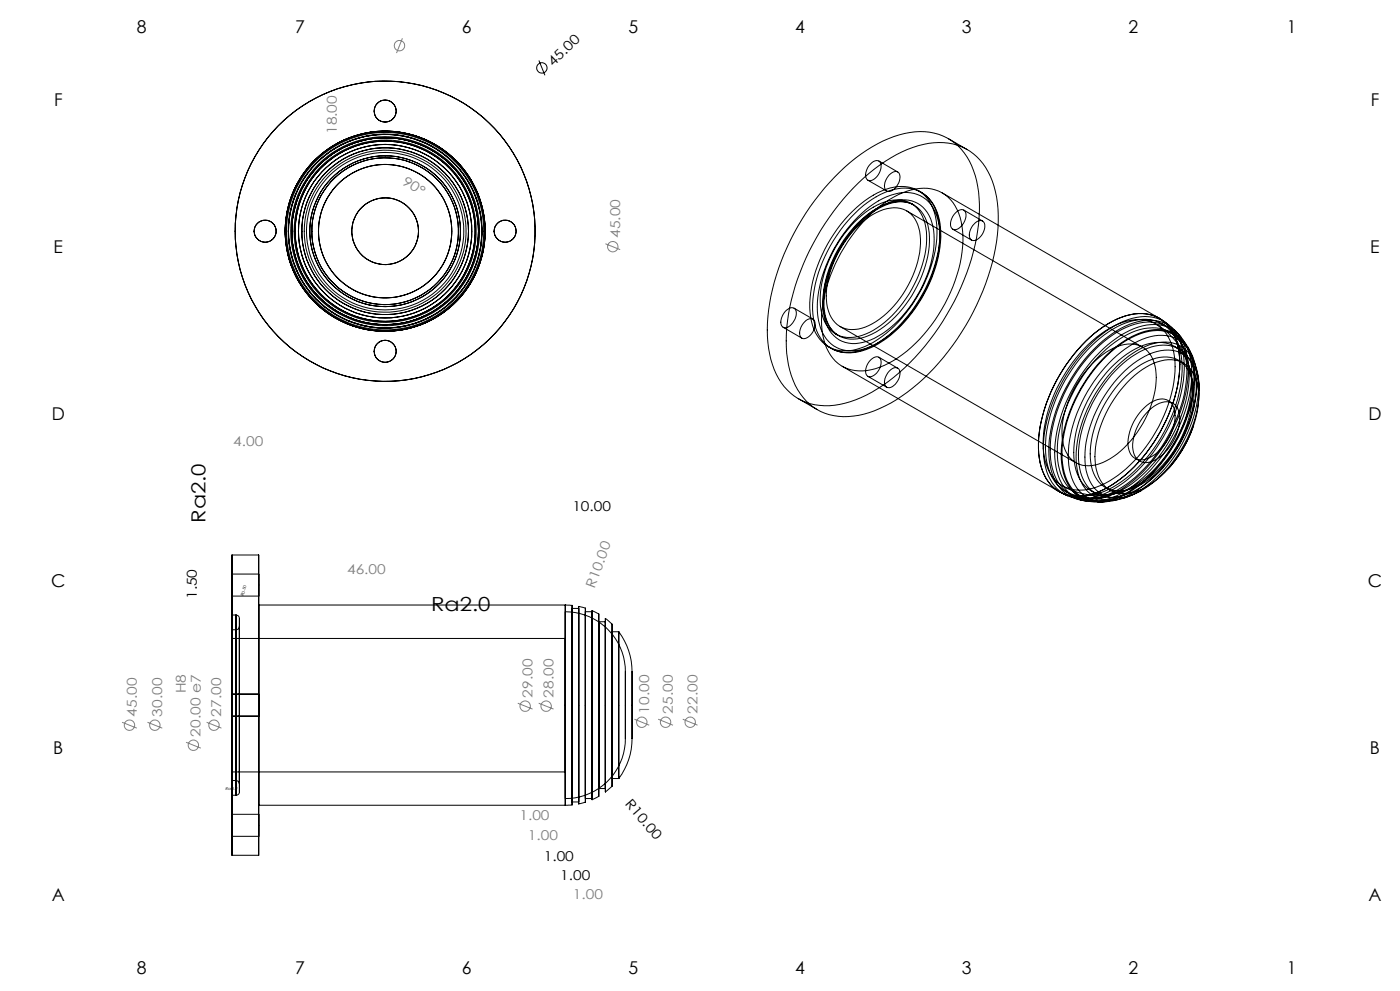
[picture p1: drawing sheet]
<svg xmlns="http://www.w3.org/2000/svg" width="420mm" height="297mm" viewBox="0 0 420 297" stroke-linecap="round" stroke-linejoin="round" font-family="sans-serif">
<g fill="none" stroke="#000" stroke-width=".3">
<path d="M161.7 18.1l1.8 4.5M250.3 53.1a44.5 44.5 0 0 1 21.1-13.1 16.8 16.8 0 0 1 21.2 12.6 47.2 47.2 0 0 1-1.8 27 72.4 72.4 0 0 1-25.9 35.9 29.4 29.4 0 0 1-19 6 16.4 16.4 0 0 1-14.2-12.2 41.5 41.5 0 0 1 0-22.6 74.8 74.8 0 0 1 18.6-33.6zM256 56.4a43 43 0 0 1 22.6-13.4 16.5 16.5 0 0 1 19.1 11.3 41.8 41.8 0 0 1 0 24.3 74 74 0 0 1-25.5 38.9 32 32 0 0 1-19.2 7.4 16.4 16.4 0 0 1-15.6-12.4 45.2 45.2 0 0 1 1.1-26.7 76.6 76.6 0 0 1 17.5-29.4zM260.3 54l5.7 3.3M261.1 49.2l.4-.4a1.59 1.59 0 0 1 2.2-.5 1.59 1.59 0 0 1 .6 2 4.2 4.2 0 0 1-3.6 3.8 2.22 2.22 0 0 1-.6-3.3zM263.7 48.3l5.6 3.2M266.8 52.4l.4-.4a1.58 1.58 0 0 1 2.1-.5 1.58 1.58 0 0 1 .6 2.1 4.2 4.2 0 0 1-3.5 3.8 2.27 2.27 0 0 1-.7-3.4zM275.5 57.1l.9 .5M276.2 57.6a12.6 12.6 0 0 1 6 10.7 39 39 0 0 1-8.5 25.3 29.3 29.3 0 0 1-16.4 11.9 11 11 0 0 1-7.7-1M282.7 57.8l65.1 37.6 2.3 1.6M284.5 41.6l5.7 3.2M255.4 65a25.2 25.2 0 0 1 14.9-8.6 10.2 10.2 0 0 1 11.1 8.8 33.4 33.4 0 0 1-3.9 21.7 38.1 38.1 0 0 1-17.2 17.4 11.9 11.9 0 0 1-12-.6 14 14 0 0 1-4.5-10.9 42.2 42.2 0 0 1 11.6-27.8z"/>
<path d="M255.8 63.3a22.3 22.3 0 0 1 14.8-7.4 9.9 9.9 0 0 1 9.6 7.6 29.2 29.2 0 0 1-2.1 19.6 39.5 39.5 0 0 1-18.6 20.8 11.9 11.9 0 0 1-12.1-.7 14 14 0 0 1-4.5-10.9 42.1 42.1 0 0 1 12.9-29zM256.3 66.6a20.3 20.3 0 0 1 12.5-6.7 8.5 8.5 0 0 1 8.7 7 28.3 28.3 0 0 1-4 19.8 29.4 29.4 0 0 1-14.9 13.8 8.6 8.6 0 0 1-12-6.4 28.4 28.4 0 0 1 3.9-19.7l2.7-4.2zM256.4 68.8a18.2 18.2 0 0 1 11.7-6.5 7.7 7.7 0 0 1 7.8 7.1 27.8 27.8 0 0 1-5.9 20 22.4 22.4 0 0 1-12.6 9.2 7.6 7.6 0 0 1-9.2-6.4 25.2 25.2 0 0 1 3.7-17.3l2.6-3.8zM257.1 67.1a20.5 20.5 0 0 1 12.6-6.7 8.5 8.5 0 0 1 8.6 7 28.2 28.2 0 0 1-3.9 19.8 29.3 29.3 0 0 1-15 13.8 8.6 8.6 0 0 1-12-6.4 28.4 28.4 0 0 1 4-19.7l2.6-4.2zM257.4 65a21.7 21.7 0 0 1 14.6-7.3 9.6 9.6 0 0 1 9.3 7.8 31 31 0 0 1-3.5 21.1 38 38 0 0 1-15.5 16.7 12.3 12.3 0 0 1-12.2 .4 12.6 12.6 0 0 1-4.9-10.3 40.2 40.2 0 0 1 12.2-28.4zM257.7 66.7a19.6 19.6 0 0 1 13.9-6.8 9 9 0 0 1 8.3 8 32.3 32.3 0 0 1-6.3 23.2 28.7 28.7 0 0 1-13.6 11.2 9.1 9.1 0 0 1-12.7-7.4 30.9 30.9 0 0 1 5.4-21.7l1.9-2.8zM260.1 65.3a27.2 27.2 0 0 1 15.8-8.8 11.1 11.1 0 0 1 12.1 8.7 34.5 34.5 0 0 1-2.8 22.4 44.6 44.6 0 0 1-18.5 21.2 15 15 0 0 1-13.4 1.3 12.7 12.7 0 0 1-6.5-9.6 39.2 39.2 0 0 1 5.5-24.8l2-3.2 2.2-3.1zM272 63.2l70.7 40.8M273.3 61l.9 .5M274 61.4a10.9 10.9 0 0 0-10.7 1.2 35.7 35.7 0 0 0-16.1 29.2 10.5 10.5 0 0 0 4.3 8.7M285.8 68.7l5.7 3.3M286.6 63.8l.4-.3a1.59 1.59 0 0 1 2.1-.5 1.59 1.59 0 0 1 .7 2 4.3 4.3 0 0 1-3.6 3.8 2.22 2.22 0 0 1-.7-3.3z"/>
<path d="M289.1 63l5.7 3.2M292.7 66.7a1.59 1.59 0 0 1 2.1-.5 1.59 1.59 0 0 1 .6 2.1 4.2 4.2 0 0 1-3.6 3.8 2.22 2.22 0 0 1-.6-3.4l.6-1.1zM234.9 98.1l5.7 3.2M235.7 93.2l.4-.4a1.59 1.59 0 0 1 2.1-.4 1.59 1.59 0 0 1 .7 2 4.3 4.3 0 0 1-3.6 3.8 2.22 2.22 0 0 1-.7-3.3zM238.2 92.4l5.7 3.2M241.8 96.1a1.59 1.59 0 0 1 2.1-.5 1.59 1.59 0 0 1 .6 2.1 4.2 4.2 0 0 1-3.6 3.8 2.27 2.27 0 0 1-.6-3.4zM252 97.9l70.7 40.8M346.7 97.1a23.3 23.3 0 0 1 10.7 24.9 33 33 0 0 1-19.3 24.8 22.1 22.1 0 0 1-19.4-1.2M348.7 97l1.4 .9M351 99.6l1.4 .8M352.3 98.9l2.1 2.2M239.5 119.5l5.7 3.3"/>
<path d="M248.5 103.9l.9 .5M250.7 100.1l.9 .5M252.7 109.8l65 37.5M260.3 112.8l5.7 3.3M261.1 107.9l.4-.3a1.58 1.58 0 0 1 2.1-.5 1.58 1.58 0 0 1 .7 2 4.2 4.2 0 0 1-3.6 3.8 2.27 2.27 0 0 1-.6-3.4zM263.7 107.1l5.6 3.2M266.8 111.2l.4-.4a1.58 1.58 0 0 1 2.1-.5 1.58 1.58 0 0 1 .6 2.1 4.1 4.1 0 0 1-3.5 3.8 2.22 2.22 0 0 1-.7-3.4zM325.8 102.2a26 26 0 0 1 15.7-8.2 11.2 11.2 0 0 1 11.8 9.3 36.3 36.3 0 0 1-4.3 24.4 41.7 41.7 0 0 1-19.3 19.7 12.6 12.6 0 0 1-13.6-1.3 16.5 16.5 0 0 1-4.6-13.3 47.4 47.4 0 0 1 14.3-30.6zM326.4 103.4a23.6 23.6 0 0 1 15.1-7.6 10.4 10.4 0 0 1 10.4 8.6 33.3 33.3 0 0 1-3.5 21.8 39.8 39.8 0 0 1-18.3 19.3 11.8 11.8 0 0 1-13.1-1.2 15.4 15.4 0 0 1-4.1-11.5 44.3 44.3 0 0 1 13.5-29.4zM326.6 103.7a27.2 27.2 0 0 1 15.7-8.8 11.1 11.1 0 0 1 12.1 8.7 33.7 33.7 0 0 1-2.9 22.3 44.6 44.6 0 0 1-18.4 21.2 15 15 0 0 1-13.3 1.3 12.6 12.6 0 0 1-6.4-9.6 38.8 38.8 0 0 1 5.4-24.6l3.1-4.8zM327.3 103.8a24.8 24.8 0 0 1 15.5-8.1 10.5 10.5 0 0 1 11 8.3 31.4 31.4 0 0 1-2.2 20.5 44.5 44.5 0 0 1-17.8 21.5 15 15 0 0 1-13.3 1.7 12.2 12.2 0 0 1-6.5-9.3 37.9 37.9 0 0 1 5.5-24.4l4.2-6.2zM327.6 109a17.6 17.6 0 0 1 11.7-5.9 7.5 7.5 0 0 1 7.2 6.5 25.3 25.3 0 0 1-3.7 17.4 25.1 25.1 0 0 1-14.1 12.3 7.7 7.7 0 0 1-9.9-6.8 27.8 27.8 0 0 1 5.9-20z"/>
<path d="M328.3 104.5a25.9 25.9 0 0 1 15.7-8.5 10.8 10.8 0 0 1 11.4 7.9 32.6 32.6 0 0 1-2.3 22.1 45 45 0 0 1-18.2 21.5 15.2 15.2 0 0 1-13.4 1.5 12.3 12.3 0 0 1-6.5-9.6 37.9 37.9 0 0 1 5.5-24.5l3.1-4.8 2.3-3zM328.7 104.6a24.8 24.8 0 0 1 15.5-8.1 10.6 10.6 0 0 1 11 8.3 33.4 33.4 0 0 1-2.9 22.2 42.5 42.5 0 0 1-18.4 20.5 13.8 13.8 0 0 1-13 .5 14.6 14.6 0 0 1-5.8-13.2 44.9 44.9 0 0 1 11.2-27.6zM329.4 107.1a25.6 25.6 0 0 1 15.2-8.8 10.3 10.3 0 0 1 11.5 8.6 33.4 33.4 0 0 1-3.4 21.8 39.6 39.6 0 0 1-18.3 19.3 12.3 12.3 0 0 1-12.3-.5 14.2 14.2 0 0 1-4.9-12.3 43.8 43.8 0 0 1 12.2-28.1zM329.9 105.6a25.7 25.7 0 0 1 15.4-8.3 10.8 10.8 0 0 1 11.6 9 34.5 34.5 0 0 1-3.5 22.2 42 42 0 0 1-18.4 20.1 13.6 13.6 0 0 1-12.8 .2 13.9 13.9 0 0 1-5.8-11.6 44.8 44.8 0 0 1 13.5-31.6zM330.8 107.9a25.6 25.6 0 0 1 15.2-8.8 10.4 10.4 0 0 1 11.5 8.6 33.4 33.4 0 0 1-3.4 21.8 39.6 39.6 0 0 1-18.3 19.3 12.3 12.3 0 0 1-12.3-.5 13.7 13.7 0 0 1-4.9-10.8 42.9 42.9 0 0 1 12.2-29.6zM331.9 106.4a24.1 24.1 0 0 1 15.3-7.7 10.5 10.5 0 0 1 10.5 8.8 31.8 31.8 0 0 1-2.7 20.3 41.9 41.9 0 0 1-17.9 20.6 13.6 13.6 0 0 1-12.9 .8 13.5 13.5 0 0 1-5.8-11.5 43.3 43.3 0 0 1 12.3-30zM333.2 110.3a22 22 0 0 1 14.4-7.7 9.2 9.2 0 0 1 9.2 7.4 30.2 30.2 0 0 1-3.5 20.7 35.2 35.2 0 0 1-15.3 16.1 11.2 11.2 0 0 1-11.8-.4 13.3 13.3 0 0 1-4.1-10.8 39.2 39.2 0 0 1 11.1-25.3zM333.8 107.7a22 22 0 0 1 14.9-7.2 10.2 10.2 0 0 1 9.9 9 33.7 33.7 0 0 1-4 21.6 38.7 38.7 0 0 1-17 17.8 12.3 12.3 0 0 1-12.2-.3 13.3 13.3 0 0 1-4.9-10.6 41.4 41.4 0 0 1 11-27.9zM334.6 111.2a21.8 21.8 0 0 1 14.4-7.8 9.2 9.2 0 0 1 9.2 7.4 30.2 30.2 0 0 1-3.4 20.7 35.2 35.2 0 0 1-15.4 16.1 11 11 0 0 1-11.7-.4 13.3 13.3 0 0 1-4.2-10.7 39 39 0 0 1 11.1-25.3zM335.1 109.8a21.8 21.8 0 0 1 14.6-7.3 9.9 9.9 0 0 1 9.5 9 33.4 33.4 0 0 1-4.6 21.5 35.6 35.6 0 0 1-15.9 15.7 11.3 11.3 0 0 1-11.7-.8 13.9 13.9 0 0 1-4.2-11 40.8 40.8 0 0 1 12.3-27.1zM336.4 112.2a20.6 20.6 0 0 1 14.1-7.3 9 9 0 0 1 8.8 7.7 29.2 29.2 0 0 1-3.2 19 35.2 35.2 0 0 1-15 16.1 10.4 10.4 0 0 1-12.3-.9 14.4 14.4 0 0 1-3.3-11.3 39 39 0 0 1 10.9-23.3zM336.7 113.8a18.6 18.6 0 0 1 13.4-6.8 8.6 8.6 0 0 1 7.8 7.9 30.3 30.3 0 0 1-5.9 21.1 25.7 25.7 0 0 1-14.2 10.9 8.3 8.3 0 0 1-10.4-7.1 29 29 0 0 1 5.4-21z"/>
<path d="M339.2 113.6a18 18 0 0 1 12.3-5.8 8.6 8.6 0 0 1 7.8 7.9 30.3 30.3 0 0 1-5.9 21.1 26.6 26.6 0 0 1-13.1 10.7 8.4 8.4 0 0 1-11.4-6.9 27.5 27.5 0 0 1 3.6-18.2l3.6-5.4zM352.3 103.8l1.4 .8M353.6 108l1.4 .8M356.2 103.8l1.7 3.3M359.1 111.2l.5 2.8 .2 2.9M343.4 122.1a7 7 0 0 1 6.6-2.3 5 5 0 0 1 2.5 5.8 15.2 15.2 0 0 1-8.4 11.9 3.9 3.9 0 0 1-5.6-3.4 14.8 14.8 0 0 1 4.9-12zM344.8 122.9a6.3 6.3 0 0 1 7.1-2 6.6 6.6 0 0 1 1.7 7.4 14.2 14.2 0 0 1-8.8 10.2 3.8 3.8 0 0 1-4.9-3.6 14.8 14.8 0 0 1 4.9-12zM358 127.8a37.2 37.2 0 0 1-7.2 12.4M317.7 147.3l2.6 1.3M319.7 147.3l1.4 .8M323 148.1l1.4 .8M323.1 149.6l2.9 .6"/>
<path d="M327.3 147.1l1.4 .8M331.6 146.1l1.5 .8M332.9 150.2l-3.6 .3M342.3 147.1l-5.2 2.2M69.6 166.3v90zM69.6 172v6.6zM69.6 166.3h8M69.6 178.6h8M69.6 172h8M77.6 166.3v90zM77.6 172v6.6zM69.6 184.3v54z"/>
<path d="M69.6 188.7v45.2zM69.6 191.3v40zM69.6 184.3h1.2M69.6 188.7h1.2M69.6 191.3h100M70.8 184.3a1.02 1.02 0 0 1 1 1M70.8 184.3v54zM70.8 188.7v45.2zM71.8 187.7a.97 .97 0 0 1-1 1M71.8 185.3v52zM71.8 187.7v47.2zM77.6 181.3l94 .1"/>
<path d="M77.6 181.3v60zM169.6 183.3a18 18 0 0 1 18 18M169.6 181.3v60zM169.6 183.3v56zM169.6 191.3v40zM171.6 181.4v59.8zM171.6 182.3v58zM171.6 182.3h2M173.6 181.7l2 .5M173.6 181.7v59.2zM173.6 182.3v58zM175.6 182.3v58.1z"/>
<path d="M175.6 183.3h2M177.6 183l2 1M177.6 183v56.7zM179.6 184v54.7zM179.6 186.4v49.9zM179.6 186.3h2M181.6 185.3l2 1.7M181.6 185.3v52zM181.6 186.4v49.9zM183.6 189.3h2a20.1 20.1 0 0 1 4 12M183.6 187.1v48.5zM183.6 189.3v44z"/>
<path d="M185.6 189.3v44zM69.6 208v6.6zM69.6 214.6h8M69.6 208h8M77.6 208v6.6zM187.6 201.3v20zM189.6 201.3v20zM69.6 233.9h1.2a1.02 1.02 0 0 1 1 1M69.6 231.3h100M71.8 237.3a.97 .97 0 0 1-1 1h-1.2M175.6 239.3h2M179.6 238.7l-2 1"/>
<path d="M179.6 236.3h2M183.6 235.6l-2 1.7M187.6 221.3a18 18 0 0 1-18 18M189.6 221.3a19.9 19.9 0 0 1-4 12h-2M69.6 244v6.6zM69.6 256.3h8M69.6 250.6h8M69.6 244h8M77.6 244v6.6zM171.6 241.2l-94 .1M171.6 240.3h2M175.6 240.4l-2 .5"/>
<circle cx="115.6" cy="33.3" r="3.3"/>
<circle cx="162.6" cy="20.4" r="1.57"/>
<circle cx="79.5" cy="69.3" r="3.3"/>
<circle cx="115.5" cy="69.3" r="26"/>
<circle cx="115.5" cy="69.3" r="27"/>
<circle cx="115.5" cy="69.3" r="28"/>
<circle cx="115.5" cy="69.3" r="29.6"/>
<circle cx="115.5" cy="69.3" r="28.3"/>
<circle cx="115.5" cy="69.3" r="20"/>
<circle cx="115.5" cy="69.3" r="23.6"/>
<circle cx="115.5" cy="69.3" r="29"/>
<circle cx="115.5" cy="69.3" r="30"/>
<circle cx="115.5" cy="69.3" r="22"/>
<circle cx="115.5" cy="69.3" r="45"/>
<circle cx="115.5" cy="69.3" r="24.3"/>
<circle cx="115.5" cy="69.3" r="27.3"/>
<circle cx="115.6" cy="69.3" r="29.9"/>
<circle cx="115.6" cy="69.3" r="30"/>
<circle cx="115.6" cy="69.3" r="22.6"/>
<circle cx="115.6" cy="69.3" r="29.1"/>
<circle cx="115.6" cy="69.3" r="10"/>
<circle cx="115.6" cy="69.3" r="28"/>
<circle cx="115.6" cy="69.3" r="25"/>
<circle cx="151.5" cy="69.3" r="3.3"/>
<circle cx="115.5" cy="105.3" r="3.3"/>
</g>
<g fill="none" stroke="#808080" stroke-width=".3">
<path d="M120.7 11.5l-1.7 4.4M181.6 73.1l4.5 1.7M36.6 216.5l4.5 1.7M44.2 216.5l4.5 1.7M62 216.5l4.4 1.7M155.3 210.7l4.5 1.8M161.6 210.7l4.5 1.8M190.3 215.5l4.5 1.8M197.4 215.5l4.5 1.8M204.8 215.5l4.5 1.8M55.8 222.5l4.5 1.7"/>
<circle cx="119.8" cy="13.7" r="1.55"/>
<circle cx="183.8" cy="73.9" r="1.55"/>
<circle cx="38.8" cy="217.3" r="1.55"/>
<circle cx="46.5" cy="217.3" r="1.55"/>
<circle cx="64.2" cy="217.3" r="1.55"/>
<circle cx="157.5" cy="211.6" r="1.55"/>
<circle cx="163.8" cy="211.6" r="1.56"/>
<circle cx="192.5" cy="216.5" r="1.55"/>
<circle cx="199.7" cy="216.5" r="1.56"/>
<circle cx="207.1" cy="216.5" r="1.56"/>
<circle cx="58" cy="223.3" r="1.55"/>
</g>
<g font-size="5.8">
<text x="61.7" y="156.7" transform="rotate(-90 61.7 156.7)">Ra2.0</text>
<text x="129.3" y="183.3">Ra2.0</text>
</g>
<g font-size="5.3">
<text x="41" y="9.9">8</text>
<text x="88.5" y="9.9">7</text>
<text x="138.5" y="9.9">6</text>
<text x="188.5" y="9.9">5</text>
<text x="238.5" y="9.9">4</text>
<text x="288.5" y="9.9">3</text>
<text x="338.5" y="9.9">2</text>
<text x="386" y="9.9">1</text>
<text x="16.2" y="31.7">F</text>
<text x="411.2" y="31.7">F</text>
<text x="16.1" y="75.9">E</text>
<text x="411.1" y="75.9">E</text>
<text x="15.5" y="125.9">D</text>
<text x="410.5" y="125.9">D</text>
<text x="15.4" y="175.9">C</text>
<text x="410.4" y="175.9">C</text>
<text x="16" y="225.9">B</text>
<text x="411" y="225.9">B</text>
<text x="15.5" y="270.2">A</text>
<text x="410.5" y="270.2">A</text>
<text x="41" y="291.9">8</text>
<text x="88.5" y="291.9">7</text>
<text x="138.5" y="291.9">6</text>
<text x="188.5" y="291.9">5</text>
<text x="238.5" y="291.9">4</text>
<text x="288.5" y="291.9">3</text>
<text x="338.5" y="291.9">2</text>
<text x="386" y="291.9">1</text>
</g>
<g font-size="4.1">
<text x="165.9" y="20.1" transform="rotate(-44 165.9 20.1)">45.00</text>
<text x="171.7" y="153">10.00</text>
<text x="59.1" y="179.5" transform="rotate(-90 59.1 179.5)">1.50</text>
<text x="187.3" y="241" transform="rotate(49 187.3 241)">R10.00</text>
<text x="163.1" y="258.2">1.00</text>
<text x="168.1" y="263.7">1.00</text>
</g>
<g font-size="4.1" fill="#808080">
<text x="101.1" y="40.2" transform="rotate(-90 101.1 40.2)">18.00</text>
<text x="120.5" y="55.1" transform="rotate(33 120.5 55.1)">90°</text>
<text x="186" y="71.3" transform="rotate(-90 186 71.3)">45.00</text>
<text x="70" y="133.6">4.00</text>
<text x="104.1" y="172.1">46.00</text>
<text x="178.3" y="176.4" transform="rotate(-70 178.3 176.4)">R10.00</text>
<text x="55.7" y="207.8" transform="rotate(-90 55.7 207.8)">H8</text>
<text x="159.7" y="209.1" transform="rotate(-90 159.7 209.1)">29.00</text>
<text x="166" y="209.1" transform="rotate(-90 166 209.1)">28.00</text>
<text x="41" y="214.8" transform="rotate(-90 41 214.8)">45.00</text>
<text x="48.6" y="214.8" transform="rotate(-90 48.6 214.8)">30.00</text>
<text x="66.4" y="214.8" transform="rotate(-90 66.4 214.8)">27.00</text>
<text x="194.7" y="213.9" transform="rotate(-90 194.7 213.9)">10.00</text>
<text x="201.8" y="213.9" transform="rotate(-90 201.8 213.9)">25.00</text>
<text x="209.2" y="213.9" transform="rotate(-90 209.2 213.9)">22.00</text>
<text x="60.2" y="220.8" transform="rotate(-90 60.2 220.8)">20.00 e7</text>
<text x="155.8" y="245.9">1.00</text>
<text x="158.4" y="251.8">1.00</text>
<text x="171.9" y="269.4">1.00</text>
</g>
<g font-size="1.2">
<text x="73.1" y="178.7" transform="rotate(-75 73.1 178.7)">R0.50</text>
<text x="67.6" y="236.7">Ra3.2</text>
</g>
</svg>
